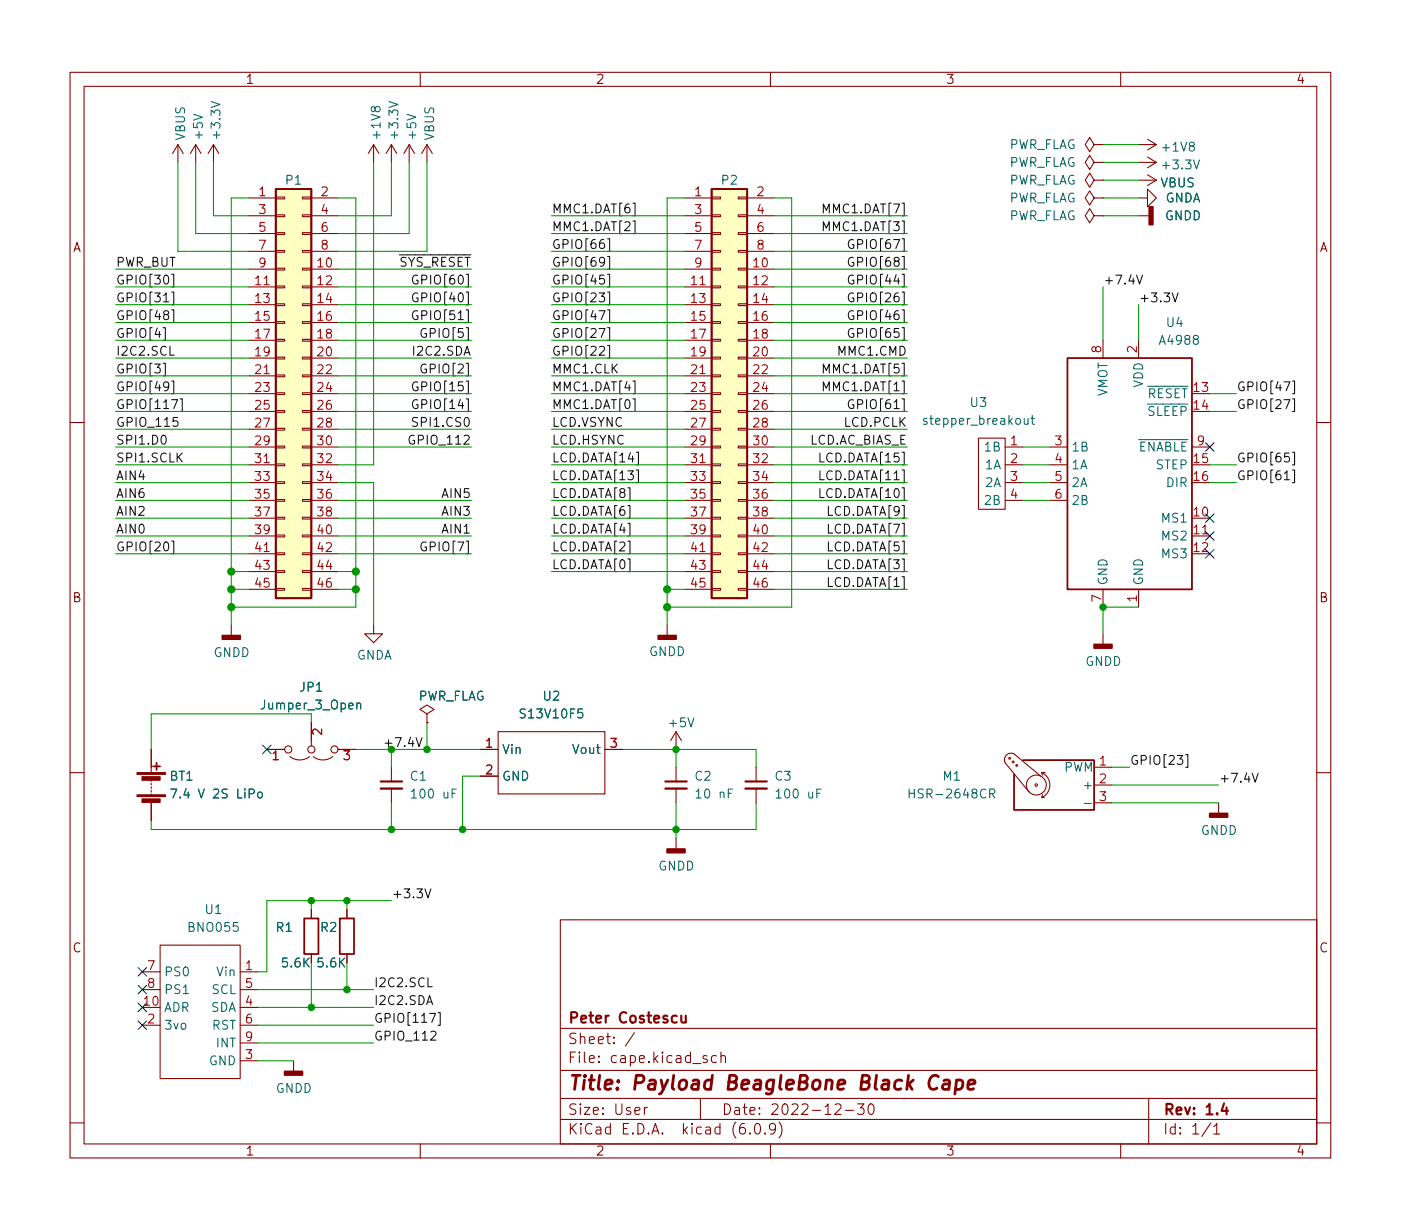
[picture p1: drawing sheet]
<svg xmlns="http://www.w3.org/2000/svg" width="200mm" height="175mm" viewBox="0 0 200 175" stroke-linecap="round" stroke-linejoin="round" font-family="sans-serif">
<g fill="none" stroke="#840000" stroke-width=".15">
<path d="M10 10.3h180v155h-180zM12 12.3h176v151h-176zM60 10.3v2M110 10.3v2M160 10.3v2M163.8 19.9l1.3 .7M25.4 20.6l-.8 1.3M25.4 20.6v2.6M25.4 20.6l.8 1.3M27.9 20.6l-.7 1.3M27.9 20.6v2.6M27.9 20.6l.8 1.3"/>
<path d="M30.5 20.6l-.8 1.3M30.5 20.6v2.6M30.5 20.6l.7 1.3M35.6 28.3h3.8M35.6 38.4h3.8M35.6 30.8h3.8M35.6 33.3h3.8M35.6 35.9h3.8M39.4 38.3h1.2v.3h-1.2zM39.4 35.8h1.2v.2h-1.2zM39.4 33.2h1.2v.3h-1.2zM39.4 30.7h1.2v.2h-1.2z"/>
<path d="M39.4 28.1h1.2v.3h-1.2zM43.2 38.3h1.2v.3h-1.2zM43.2 35.8h1.2v.2h-1.2zM43.2 33.2h1.2v.3h-1.2zM43.2 30.7h1.2v.2h-1.2zM43.2 28.1h1.2v.3h-1.2zM44.4 28.3h3.9M44.4 38.4h3.9M44.4 30.8h3.9M44.4 33.3h3.9M44.4 35.9h3.9M53.3 20.6l-.7 1.3"/>
<path d="M53.3 20.6v2.6M53.3 20.6l.8 1.3M55.9 20.6l-.8 1.3M55.9 20.6v2.6M55.9 20.6l.7 1.3M58.4 20.6l-.7 1.3M58.4 20.6v2.6M58.4 20.6l.8 1.3M61 20.6l-.8 1.3M61 20.6v2.6M61 20.6l.7 1.3M97.8 28.3h3.8"/>
<path d="M97.8 38.4h3.8M97.8 30.8h3.8M97.8 33.3h3.8M97.8 35.9h3.8M101.6 38.3h1.3v.3h-1.3zM101.6 35.8h1.3v.2h-1.3zM101.6 33.2h1.3v.3h-1.3zM101.6 30.7h1.3v.2h-1.3zM101.6 28.1h1.3v.3h-1.3zM105.4 38.3h1.3v.3h-1.3zM105.4 35.8h1.3v.2h-1.3zM105.4 33.2h1.3v.3h-1.3z"/>
<path d="M105.4 30.7h1.3v.2h-1.3zM105.4 28.1h1.3v.3h-1.3zM106.7 28.3h3.8M106.7 38.4h3.8M106.7 30.8h3.8M106.7 33.3h3.8M106.7 35.9h3.8M156.2 28.3l-.6-1.1-.7 1.1 .7 1 .6-1h1.3M156.2 20.6l-.6-1-.7 1 .7 1.1 .6-1.1h1.3M156.2 23.2l-.6-1-.7 1 .7 1 .6-1h1.3M156.2 25.7l-.6-1-.7 1 .7 1 .6-1h1.3M156.2 30.8l-.6-1-.7 1 .7 1 .6-1h1.3"/>
<path d="M157.5 28.3h.1M157.5 20.6h.1M157.5 23.2h.1M157.5 25.7h.1M157.5 30.8h.1M162.6 28.3h1.2v-1.3l1.3 1.3-1.3 1.2v-1.2M162.6 30.8h1.5M162.6 25.7h2.5M162.6 23.2h2.5M162.6 20.6h2.5M163.8 25l1.3 .7M163.8 22.4l1.3 .8"/>
<path d="M165.1 25.7l-1.3 .8M165.1 23.2l-1.3 .7M165.1 20.6l-1.3 .8M35.6 41h3.8M35.6 43.5h3.8M35.6 46h3.8M35.6 48.6h3.8M35.6 51.1h3.8M35.6 53.7h3.8M35.6 56.2h3.8M35.6 58.7h3.8M39.4 58.6h1.2v.3h-1.2z"/>
<path d="M39.4 56.1h1.2v.2h-1.2zM39.4 53.5h1.2v.3h-1.2zM39.4 51h1.2v.3h-1.2zM39.4 48.5h1.2v.2h-1.2zM39.4 45.9h1.2v.3h-1.2zM39.4 43.4h1.2v.2h-1.2zM39.4 40.8h1.2v.3h-1.2zM43.2 58.6h1.2v.3h-1.2zM43.2 56.1h1.2v.2h-1.2zM43.2 53.5h1.2v.3h-1.2zM43.2 51h1.2v.3h-1.2zM43.2 48.5h1.2v.2h-1.2z"/>
<path d="M43.2 45.9h1.2v.3h-1.2zM43.2 43.4h1.2v.2h-1.2zM43.2 40.8h1.2v.3h-1.2zM44.4 41h3.9M44.4 43.5h3.9M44.4 46h3.9M44.4 48.6h3.9M44.4 51.1h3.9M44.4 53.7h3.9M44.4 56.2h3.9M44.4 58.7h3.9M97.8 41h3.8"/>
<path d="M97.8 43.5h3.8M97.8 46h3.8M97.8 48.6h3.8M97.8 51.1h3.8M97.8 53.7h3.8M97.8 56.2h3.8M97.8 58.7h3.8M101.6 58.6h1.3v.3h-1.3zM101.6 56.1h1.3v.2h-1.3zM101.6 53.5h1.3v.3h-1.3zM101.6 51h1.3v.3h-1.3zM101.6 48.5h1.3v.2h-1.3z"/>
<path d="M101.6 45.9h1.3v.3h-1.3zM101.6 43.4h1.3v.2h-1.3zM101.6 40.8h1.3v.3h-1.3zM105.4 58.6h1.3v.3h-1.3zM105.4 56.1h1.3v.2h-1.3zM105.4 53.5h1.3v.3h-1.3zM105.4 51h1.3v.3h-1.3zM105.4 48.5h1.3v.2h-1.3zM105.4 45.9h1.3v.3h-1.3zM105.4 43.4h1.3v.2h-1.3zM105.4 40.8h1.3v.3h-1.3zM106.7 41h3.8"/>
<path d="M106.7 43.5h3.8M106.7 46h3.8M106.7 48.6h3.8M106.7 51.1h3.8M106.7 53.7h3.8M106.7 56.2h3.8M106.7 58.7h3.8M157.5 48.6v2.5M162.6 48.6v2.5M10 60.3h2M35.6 61.3h3.8M35.6 63.8h3.8"/>
<path d="M35.6 66.4h3.8M35.6 68.9h3.8M35.6 71.4h3.8M35.6 74h3.8M35.6 76.5h3.8M35.6 79.1h3.8M39.4 78.9h1.2v.3h-1.2zM39.4 76.4h1.2v.3h-1.2zM39.4 73.9h1.2v.2h-1.2zM39.4 71.3h1.2v.3h-1.2zM39.4 68.8h1.2v.2h-1.2zM39.4 66.2h1.2v.3h-1.2z"/>
<path d="M39.4 63.7h1.2v.3h-1.2zM39.4 61.2h1.2v.2h-1.2zM43.2 78.9h1.2v.3h-1.2zM43.2 76.4h1.2v.3h-1.2zM43.2 73.9h1.2v.2h-1.2zM43.2 71.3h1.2v.3h-1.2zM43.2 68.8h1.2v.2h-1.2zM43.2 66.2h1.2v.3h-1.2zM43.2 63.7h1.2v.3h-1.2zM43.2 61.2h1.2v.2h-1.2zM44.4 61.3h3.9M44.4 63.8h3.9"/>
<path d="M44.4 66.4h3.9M44.4 68.9h3.9M44.4 71.4h3.9M44.4 74h3.9M44.4 76.5h3.9M44.4 79.1h3.9M97.8 61.3h3.8M97.8 63.8h3.8M97.8 66.4h3.8M97.8 68.9h3.8M97.8 71.4h3.8M97.8 74h3.8"/>
<path d="M97.8 76.5h3.8M97.8 79.1h3.8M101.6 78.9h1.3v.3h-1.3zM101.6 76.4h1.3v.3h-1.3zM101.6 73.9h1.3v.2h-1.3zM101.6 71.3h1.3v.3h-1.3zM101.6 68.8h1.3v.2h-1.3zM101.6 66.2h1.3v.3h-1.3zM101.6 63.7h1.3v.3h-1.3zM101.6 61.2h1.3v.2h-1.3zM105.4 78.9h1.3v.3h-1.3zM105.4 76.4h1.3v.3h-1.3z"/>
<path d="M105.4 73.9h1.3v.2h-1.3zM105.4 71.3h1.3v.3h-1.3zM105.4 68.8h1.3v.2h-1.3zM105.4 66.2h1.3v.3h-1.3zM105.4 63.7h1.3v.3h-1.3zM105.4 61.2h1.3v.2h-1.3zM106.7 61.3h3.8M106.7 63.8h3.8M106.7 66.4h3.8M106.7 68.9h3.8M106.7 71.4h3.8M106.7 74h3.8"/>
<path d="M106.7 76.5h3.8M106.7 79.1h3.8M139.7 62.6h3.8v10.1h-3.8zM143.5 63.8h2.5M143.5 66.4h2.5M143.5 68.9h2.5M143.5 71.4h2.5M149.9 63.8h2.5M149.9 66.4h2.5M149.9 68.9h2.5M149.9 71.4h2.5M170.2 63.8h2.5"/>
<path d="M170.2 76.5h2.5M188 60.3h2M33 89.2v1.5M35.6 81.6h3.8M35.6 84.1h3.8M39.4 84h1.2v.3h-1.2zM39.4 81.5h1.2v.2h-1.2zM43.2 84h1.2v.3h-1.2zM43.2 81.5h1.2v.2h-1.2zM44.4 81.6h3.9M44.4 84.1h3.9M53.3 89.2v1.3h1.3l-1.3 1.3-1.2-1.3h1.2"/>
<path d="M95.2 89.2v1.5M97.8 81.6h3.8M97.8 84.1h3.8M101.6 84h1.3v.3h-1.3zM101.6 81.5h1.3v.2h-1.3zM105.4 84h1.3v.3h-1.3zM105.4 81.5h1.3v.2h-1.3zM106.7 81.6h3.8M106.7 84.1h3.8M157.5 84.1v2.6M157.5 90.5v1.5M162.6 84.1v2.6"/>
<path d="M10 110.3h2M21.6 107v3.3M21.6 111.3v.3M21.6 111.8v.3M21.6 112.3v.3M21.6 112.8v.3M21.6 113.4v.2M21.6 114.6v2.6M38.1 107h2.5M41.4 108a2.26 2.26 0 0 0 2.8 0M44.4 103.2v3.3M44.7 108a2.26 2.26 0 0 0 2.8 0"/>
<path d="M48.3 107h2.5M55.9 109.5v2.1M55.9 112.6v2M61 101.9l1-.6-1-.6-1.1 .6 1.1 .6v1.3M61 103.2h.1M68.6 107h2.5M68.6 110.8h2.5M71.1 104.5h15.3v8.9h-15.3zM86.4 107h2.5M96.5 104.5v2.5M96.5 109.5v2.1M96.5 112.6v2"/>
<path d="M96.5 119.7v1.5M96.5 104.5l-.7 1.2M96.5 104.5l.8 1.2M107.9 109.5v2.1M107.9 112.6v2M148.6 110.8l-3.8-3.2a.94 .94 0 0 0-1.1 .2 .94 .94 0 0 0-.2 1.1l3.4 4.2M148.7 110.3a1.93 1.93 0 0 1 1.2 1.8 1.93 1.93 0 0 1-1.2 1.8M148.7 113.9h.4M148.7 110.3h.5M148.7 110.3l.1 .4M148.8 113.5l-.1 .4M156.2 109.5h2.5"/>
<path d="M156.2 112.1h2.5M156.2 114.6h2.5M174 114.6v1.5M188 110.3h2M20.3 138.8h2.6M22.9 134.9h11.4v19.1h-11.4zM34.3 138.8h2.5M44.4 129.9v1.2M44.4 136.2v1.3M49.5 129.9v1.2M49.5 136.2v1.3M80 131.3h108v32h-108z"/>
<path d="M20.3 146.4h2.6M20.3 141.3h2.6M34.3 146.4h2.5M34.3 151.5h2.5M34.3 143.8h2.5M34.3 141.3h2.5M34.3 148.9h2.5M41.9 151.5v1.5M80 159.8h108M80 156.8h108M80 152.8h108M80 146.8h108"/>
<path d="M90.6 147.4l-1.3 2M92 158.1v1M92.4 158.1l-.3 .1-.1 .2M100 156.8v3M100.9 150.8l-.3-.1-.2 .2v.2l.5 .2v.3l-.1 .1-.4-.1M102.3 150.8l-.4-.1-.3 .3v.4l.1 .2 .2 .1 .4-.1M102.9 150.9a.37 .37 0 0 1 .7 0v.8M102.9 150.2v1.5M119.2 157.8l.2-.2 .5 .1a.41 .41 0 0 1 .1 .6l-.9 .8h1M120.7 158.5h1.2M122.4 157.6h1l-.5 .6a.41 .41 0 0 1 .5 .3v.3l-.2 .2-.6 .1-.2-.1M124.1 157.8a.36 .36 0 0 1 .3-.2 .36 .36 0 0 1 .3 .3 .77 .77 0 0 1-.4 1.2 .91 .91 0 0 1-.2-1.3z"/>
<path d="M164 156.8v6.5M10 160.3h2M60 163.3v2M107.1 161.8v.1M107.9 160.5a.36 .36 0 0 1 .6 .2 .77 .77 0 0 1-.4 1.2 1 1 0 0 1-.2-1.4zM109.2 161.8h.1l-.1 .1v-.1v.1M110 163.3v2M110.7 161.1l-.3 .2h-.3l-.2-.2v-.4l.1-.2 .4-.1 .2 .2a.99 .99 0 0 1-.3 1.3h-.3M111.2 160.2a1.72 1.72 0 0 1 0 2.3M160 163.3v2M172.9 160.3l-1.3 2M173.3 160.8l.4-.4v1.5"/>
<path d="M173.3 161.9h.8M188 160.3h2"/>
<circle cx="41.1" cy="107" r=".51"/>
<circle cx="44.5" cy="107" r=".51"/>
<circle cx="47.8" cy="107" r=".51"/>
<circle cx="144.1" cy="108.3" r=".13"/>
<circle cx="144.7" cy="108.8" r=".13"/>
<circle cx="145.2" cy="109.3" r=".13"/>
<circle cx="148" cy="112.1" r=".18"/>
<circle cx="148" cy="112.1" r="1.42"/>
</g>
<path d="M54.4 111.6h3M95 111.6h3M106.4 111.6h3.1M97.3 145v.9a.41 .41 0 0 0 .6 0M97.9 145v1M174.8 157.5l-.4 1.1h.9M175.1 158.1v1" fill="none" stroke="#840000" stroke-width=".3"/>
<path d="M134 153.7a.8 .8 0 0 0-.9-.1 .8 .8 0 0 0-.4 .8 .76 .76 0 0 0 .1 .9 .76 .76 0 0 0 .9 .1l.1-.1M134.8 154.3l.2-.1 .5 .1 .1 .2-.1 1M135.6 154.7l-.7 .1a.4 .4 0 0 0-.3 .3 .4 .4 0 0 0 .2 .4l.7-.1M136.6 154.3l.2-.1 .5 .1 .2 .3-.1 .6a.66 .66 0 0 1-1 .2M136.6 154.2l-.3 2M138.2 154.9l1-.2-.1-.4-.1-.1-.6 .1-.1 .2-.1 .7v.2l.2 .1 .6-.1" fill="none" stroke="#840000" stroke-width=".4"/>
<path d="M146.2 59.7l.1 .8 .3 .1 .2-.1M146.8 59.7v.9M147.2 59.7h.5M147.4 59.3v1.1v.1l.3 .1M24.4 112.7h.8l-.5 1.2M36.8 113.2l.2-.1 .4 .1 .1 .5-.2 .2h-.3l-.2-.1zM51 100.5l.1-.1h.3l.1 .8M129.8 112.7v1.2M129.8 113.3h.7M141.3 113.3h.6l.1-.2v-.3l-.2-.1h-.5v1.2M141.6 113.3l.4 .6M154.8 114.7h1" fill="none" stroke="#006464" stroke-width=".15"/>
<path d="M54.4 112.6h3M95 112.6h3M106.4 112.6h3.1" fill="none" stroke="#840000" stroke-width=".33"/>
<g fill="#ffffc2" stroke="#ffffc2" stroke-width=".14">
<path d="M39.4 27h5v58.4h-5z"/>
<path d="M101.6 27h5.1v58.4h-5.1z"/>
</g>
<path d="M39.4 27h5v58.4h-5zM101.6 27h5.1v58.4h-5.1zM152.4 51.1h17.8v33h-17.8zM21.8 109.4h1.1M22.4 108.9v1M146 108.5h10.2v7.1h-11.4v-5M43.4 131.1h2.1v5.1h-2.1zM48.5 131.1h2v5.1h-2z" fill="none" stroke="#840000" stroke-width=".25"/>
<g fill="#840000" stroke="#840000" stroke-width=".15">
<path d="M19.6 113.5h4v.2h-4z"/>
<path d="M19.6 110.3h4v.3h-4z"/>
<path d="M20.3 114.1h2.6v.5h-2.6z"/>
<path d="M20.3 110.9h2.6v.5h-2.6z"/>
</g>
<g fill="#840000" stroke="#840000" stroke-width=".25">
<path d="M94 90.7h2.5v.6h-2.5z"/>
<path d="M40.6 153h2.6v.5h-2.6z"/>
<path d="M31.7 90.7h2.6v.6h-2.6z"/>
<path d="M95.2 121.2h2.6v.5h-2.6z"/>
<path d="M172.7 116.1h2.6v.6h-2.6z"/>
<path d="M156.2 92h2.5v.5h-2.5z"/>
<path d="M164.1 29.5h.5v2.6h-.5z"/>
</g>
<g fill="none" stroke="#0f0f0f" stroke-width=".15">
<path d="M24.5 39.2h.3v1.8h-.3M59.6 39.3a.62 .62 0 0 0-.7 .5 .62 .62 0 0 0 .4 .8l.4-.2v-.4h-.3M86.7 39.2h.3v1.8h-.3M86.7 34.1h.3v1.8h-.3M86.7 36.6h.3v1.8h-.3M90.4 31.5h.3v1.9h-.3M90.4 29h.3v1.8h-.3M117.5 32.9v-1.2l.5 .9 .4-.9v1.2M117.5 30.4v-1.3l.5 .9 .4-.9v1.3M121.8 34.3a.62 .62 0 0 0-.7 .4 .62 .62 0 0 0 .4 .8l.4-.1v-.5h-.2M121.8 39.3a.62 .62 0 0 0-.7 .5 .62 .62 0 0 0 .4 .8l.4-.2v-.4h-.2M121.8 36.8a.62 .62 0 0 0-.7 .5 .62 .62 0 0 0 .4 .7l.4-.1v-.4h-.2"/>
<path d="M162.3 39.3l.4 1.3 .4-1.3M23.3 46.8h.3v1.8h-.3M23.3 51.9h.3v1.8h-.3M24.3 49.4v1.3h.6M24.5 41.7h.3v1.8h-.3M24.5 44.2h.3v1.9h-.3M24.5 54.4h.3v1.8h-.3M25.4 59.6h-.6l-.1 .6 .2-.1h.4l.1 .2v.5l-.2 .1h-.3l-.2-.1M25.7 56.9h.3v1.9h-.3M59.6 44.4a.62 .62 0 0 0-.7 .5 .62 .62 0 0 0 .4 .7l.4-.1v-.4h-.3M59.6 41.9a.62 .62 0 0 0-.7 .4 .62 .62 0 0 0 .4 .8l.4-.1v-.4h-.3M59.6 59.7l-.5-.1-.2 .1v.4l.6 .2 .1 .3-.2 .3-.5-.1"/>
<path d="M59.6 54.6a.62 .62 0 0 0-.7 .4 .62 .62 0 0 0 .4 .8l.4-.1v-.4h-.3M59.6 57.1a.62 .62 0 0 0-.7 .5 .62 .62 0 0 0 .4 .7l.4-.1v-.4h-.3M60.8 47a.62 .62 0 0 0-.7 .4 .62 .62 0 0 0 .4 .8l.4-.1v-.5h-.3M60.8 52a.62 .62 0 0 0-.7 .5 .62 .62 0 0 0 .4 .8l.4-.2v-.4h-.3M86.7 41.7h.3v1.8h-.3M86.7 44.2h.3v1.9h-.3M86.7 46.8h.3v1.8h-.3M86.7 49.3h.3v1.8h-.3M90.4 56.9h.3v1.9h-.3M90.4 54.4h.3v1.8h-.3M117.5 53.3v-1.3l.5 .9 .4-.9v1.3M117.5 55.8v-1.3l.5 .9 .4-.9v1.3"/>
<path d="M121.8 44.4a.62 .62 0 0 0-.7 .5 .62 .62 0 0 0 .4 .7l.4-.1v-.4h-.2M121.8 47a.62 .62 0 0 0-.7 .4 .62 .62 0 0 0 .4 .8l.4-.1v-.5h-.2M121.8 41.9a.62 .62 0 0 0-.7 .4 .62 .62 0 0 0 .4 .8l.4-.1v-.4h-.2M121.8 57.1a.62 .62 0 0 0-.7 .5 .62 .62 0 0 0 .4 .7l.4-.1v-.4h-.2M167.4 41.8l.4 1.3 .4-1.3M184.5 54.4h.3v1.8h-.3M184.5 56.9h.3v1.9h-.3M23.1 62.3l.2-.2a.68 .68 0 0 1 .3 1.2l-.2 .1a.69 .69 0 0 1-.3-1.1zM24.5 77.3h.3v1.8h-.3M59.1 62.2a.62 .62 0 0 0-.7 .5 .62 .62 0 0 0 .4 .7l.4-.1v-.4h-.3M60.8 77.4a.62 .62 0 0 0-.7 .5 .62 .62 0 0 0 .4 .8l.4-.2v-.4h-.3M90.9 64.6h.3v1.8h-.3"/>
<path d="M90.9 67.1h.3v1.8h-.3M184.5 64.6h.3v1.8h-.3M184.5 67.1h.3v1.8h-.3M59.4 105.3l.4 1.3 .5-1.3M169.3 107.7h.3v1.9h-.3M178.8 110.4l.4 1.3 .4-1.3M60.7 126.9l.4 1.3 .4-1.3M61.1 139.6v1.3h.6M61.5 147.4l.2-.2h.3l.2 .2v.2v.2l-.7 .7h.7M62.5 144.6h.4v1.8h-.4"/>
</g>
<g fill="none" stroke="#009600" stroke-width=".15">
<path d="M16.5 38.4h19.1M25.4 23.2v12.7h10.2M27.9 23.2v10.1h7.7M30.5 23.2v7.6h5.1M35.6 28.3h-2.6v60.9M48.3 28.3h2.5v58.4h-17.8M48.3 38.4h19M53.3 23.2v43.2h-5M55.9 23.2v7.6h-7.6M58.4 23.2v10.1h-10.1M61 23.2v12.7h-12.7M78.7 35.9h19.1"/>
<path d="M78.7 38.4h19.1M78.7 30.8h19.1M78.7 33.3h19.1M97.8 28.3h-2.6v60.9M110.5 28.3h2.5v58.4h-17.8M110.5 35.9h19M110.5 38.4h19M110.5 30.8h19M110.5 33.3h19M157.5 30.8h5.1M157.5 28.3h5.1M157.5 20.6h5.1"/>
<path d="M157.5 23.2h5.1M157.5 25.7h5.1M16.5 53.7h19.1M16.5 48.6h19.1M16.5 58.7h19.1M16.5 51.1h19.1M16.5 56.2h19.1M16.5 41h19.1M16.5 46h19.1M16.5 43.5h19.1M48.3 53.7h19M48.3 48.6h19"/>
<path d="M48.3 58.7h19M48.3 51.1h19M48.3 56.2h19M48.3 41h19M48.3 46h19M48.3 43.5h19M78.7 53.7h19.1M78.7 48.6h19.1M78.7 58.7h19.1M78.7 51.1h19.1M78.7 56.2h19.1M78.7 41h19.1"/>
<path d="M78.7 46h19.1M78.7 43.5h19.1M110.5 53.7h19M110.5 48.6h19M110.5 58.7h19M110.5 51.1h19M110.5 56.2h19M110.5 41h19M110.5 46h19M110.5 43.5h19M157.5 41v7.6M162.6 43.5v5.1"/>
<path d="M172.7 58.7h3.8M172.7 56.2h3.8M16.5 76.5h19.1M16.5 71.4h19.1M16.5 79.1h19.1M16.5 68.9h19.1M16.5 63.8h19.1M16.5 66.4h19.1M16.5 61.3h19.1M16.5 74h19.1M48.3 76.5h19M48.3 71.4h19"/>
<path d="M48.3 79.1h19M48.3 68.9h5v20.3M48.3 63.8h19M48.3 61.3h19M48.3 74h19M78.7 76.5h19.1M78.7 71.4h19.1M78.7 79.1h19.1M78.7 68.9h19.1M78.7 63.8h19.1M78.7 66.4h19.1M78.7 61.3h19.1"/>
<path d="M78.7 74h19.1M110.5 76.5h19M110.5 71.4h19M110.5 79.1h19M110.5 68.9h19M110.5 63.8h19M110.5 66.4h19M110.5 61.3h19M110.5 74h19M146 71.4h3.9M146 68.9h3.9M146 63.8h3.9"/>
<path d="M146 66.4h3.9M172.7 68.9h3.8M172.7 66.4h3.8M33 81.6h2.6M33 84.1h2.6M48.3 81.6h2.5M48.3 84.1h2.5M78.7 81.6h19.1M95.2 84.1h2.6M110.5 81.6h19M110.5 84.1h19M162.6 86.7h-5.1v3.8"/>
<path d="M44.4 103.2v-1.3h-22.8v5.1M50.8 107h17.8M55.9 107v2.5M55.9 114.6v3.8M61 103.2v3.8M68.6 110.8h-2.6v7.6M88.9 107h19v2.5M96.5 107v2.5M96.5 114.6v5.1M107.9 114.6v3.8h-86.3v-1.2M158.7 109.5h2.6M158.7 112.1h15.3"/>
<path d="M158.7 114.6h15.3M44.4 128.6v1.3M44.4 137.5v6.3M49.5 128.6v1.3M49.5 137.5v3.8M55.9 128.6h-17.8v10.2h-1.3M36.8 148.9h16.5M36.8 151.5h5.1M36.8 141.3h16.5M36.8 146.4h16.5M36.8 143.8h16.5"/>
</g>
<g fill="none" stroke="#000084" stroke-width=".15">
<path d="M172.1 63.2l1.2 1.2M172.1 73.4l1.2 1.2M172.1 75.9l1.2 1.2M172.1 78.5l1.2 1.2M173.3 63.2l-1.2 1.2M173.3 73.4l-1.2 1.2M173.3 75.9l-1.2 1.2M173.3 78.5l-1.2 1.2M37.5 106.4l1.2 1.2M38.7 106.4l-1.2 1.2M19.7 138.1l1.2 1.3M20.9 138.1l-1.2 1.3"/>
<path d="M19.7 145.8l1.2 1.2M19.7 143.2l1.2 1.2M19.7 140.7l1.2 1.2M20.9 145.8l-1.2 1.2M20.9 143.2l-1.2 1.2M20.9 140.7l-1.2 1.2"/>
</g>
<g fill="#009600" stroke="#009600" stroke-width=".15">
<circle cx="55.9" cy="107" r=".46"/>
<circle cx="50.8" cy="84.1" r=".51"/>
<circle cx="61" cy="107" r=".46"/>
<circle cx="44.4" cy="128.6" r=".46"/>
<circle cx="55.9" cy="118.4" r=".46"/>
<circle cx="49.5" cy="128.6" r=".46"/>
<circle cx="44.4" cy="143.8" r=".46"/>
<circle cx="49.5" cy="141.3" r=".46"/>
<circle cx="50.8" cy="81.6" r=".51"/>
<circle cx="33" cy="84.1" r=".51"/>
<circle cx="33" cy="86.7" r=".51"/>
<circle cx="33" cy="81.6" r=".51"/>
<circle cx="96.5" cy="107" r=".46"/>
<circle cx="96.5" cy="118.4" r=".46"/>
<circle cx="95.3" cy="86.7" r=".51"/>
<circle cx="95.3" cy="84.1" r=".51"/>
<circle cx="66" cy="118.4" r=".46"/>
<circle cx="157.5" cy="86.7" r=".46"/>
</g>
<text font-size="2.8" fill="#840000" x="81" y="155.6">Title: Payload BeagleBone Black Cape</text>
<g font-size="2.1" fill="#840000">
<text x="81" y="149.1">Sheet: /</text>
<text x="81" y="146.1">Peter Costescu</text>
<text x="81" y="151.8">File: cape.kicad_sch</text>
<text x="81" y="162">KiCad E.D.A. kicad (6.0.9)</text>
<text x="81" y="159.2">Size: User</text>
<text x="103" y="159.2">Date: 2022-12-30</text>
<text x="166" y="159.2">Rev: 1.4</text>
<text x="166" y="162">Id: 1/1</text>
</g>
<g font-size="1.8" fill="#840000">
<text x="35" y="12">1</text>
<text x="85" y="12">2</text>
<text x="135" y="12">3</text>
<text x="185" y="12">4</text>
<text x="10.3" y="36">A</text>
<text x="188.3" y="36">A</text>
<text x="10.3" y="86">B</text>
<text x="188.3" y="86">B</text>
<text x="10.3" y="136">C</text>
<text x="188.3" y="136">C</text>
<text x="35" y="165">1</text>
<text x="85" y="165">2</text>
<text x="135" y="165">3</text>
<text x="185" y="165">4</text>
</g>
<g font-size="1.8" fill="#006464">
<text x="26.4" y="20.1" transform="rotate(-90 26.4 20.1)">VBUS</text>
<text x="29" y="19.7" transform="rotate(-90 29 19.7)">+5V</text>
<text x="31.5" y="19.6" transform="rotate(-90 31.5 19.6)">+3.3V</text>
<text x="54.3" y="19.6" transform="rotate(-90 54.3 19.6)">+1V8</text>
<text x="56.9" y="19.6" transform="rotate(-90 56.9 19.6)">+3.3V</text>
<text x="59.4" y="19.7" transform="rotate(-90 59.4 19.7)">+5V</text>
<text x="62" y="20.1" transform="rotate(-90 62 20.1)">VBUS</text>
<text x="143.9" y="21.3">PWR_FLAG</text>
<text x="143.9" y="23.8">PWR_FLAG</text>
<text x="166.1" y="21.6">+1V8</text>
<text x="40.8" y="26.4">P1</text>
<text x="103.1" y="26.4">P2</text>
<text x="143.9" y="28.9">PWR_FLAG</text>
<text x="143.9" y="26.4">PWR_FLAG</text>
<text x="165.7" y="26.7">VBUS</text>
<text x="166.2" y="24.2">+3.3V</text>
<text x="166.3" y="28.9">GNDA</text>
<text x="143.9" y="31.4">PWR_FLAG</text>
<text x="166.3" y="31.4">GNDD</text>
<text x="166.6" y="46.7">U4</text>
<text x="165.8" y="49.2">A4988</text>
<text x="138.6" y="58.1">U3</text>
<text x="158.1" y="56.7" transform="rotate(-90 158.1 56.7)">VMOT</text>
<text x="162.4" y="56.8">~{RESET}</text>
<text x="162.5" y="59.4">~{SLEEP}</text>
<text x="163.2" y="55.4" transform="rotate(-90 163.2 55.4)">VDD</text>
<text x="132.3" y="60.6">stepper_breakout</text>
<text x="140.7" y="64.5">1B</text>
<text x="152.9" y="64.5">1B</text>
<text x="161" y="64.5">~{ENABLE}</text>
<text x="140.7" y="67">1A</text>
<text x="140.7" y="69.5">2A</text>
<text x="152.9" y="67">1A</text>
<text x="152.9" y="69.5">2A</text>
<text x="165.1" y="67">STEP</text>
<text x="166.6" y="69.5">DIR</text>
<text x="140.7" y="72.1">2B</text>
<text x="152.9" y="72.1">2B</text>
<text x="166" y="74.6">MS1</text>
<text x="166" y="77.2">MS2</text>
<text x="158.1" y="83.6" transform="rotate(-90 158.1 83.6)">GND</text>
<text x="163.2" y="83.6" transform="rotate(-90 163.2 83.6)">GND</text>
<text x="166" y="79.7">MS3</text>
<text x="30.5" y="93.8">GNDD</text>
<text x="50.9" y="94.2">GNDA</text>
<text x="92.6" y="93.7">GNDD</text>
<text x="154.9" y="95.1">GNDD</text>
<text x="37.5" y="101.3">Jumper_3_Open</text>
<text x="42.9" y="98.7">JP1</text>
<text x="59.5" y="100">PWR_FLAG</text>
<text x="77.6" y="100">U2</text>
<text x="71.6" y="107.6">Vin</text>
<text x="74.6" y="102.6">S13V10F5</text>
<text x="81.9" y="107.6">Vout</text>
<text x="95.7" y="103.8">+5V</text>
<text x="24.3" y="111.4">BT1</text>
<text x="25.4" y="114">7.4 V 2S LiPo</text>
<text x="58.6" y="111.5">C1</text>
<text x="59.1" y="114">100 uF</text>
<text x="71.6" y="111.4">GND</text>
<text x="99.2" y="111.5">C2</text>
<text x="99.6" y="114">10 nF</text>
<text x="110.7" y="111.5">C3</text>
<text x="111.2" y="114">100 uF</text>
<text x="130.5" y="114">HSR-2648CR</text>
<text x="134.7" y="111.4">M1</text>
<text x="151.9" y="110.2">PWM</text>
<text x="155.2" y="112.7">+</text>
<text x="171.4" y="119.2">GNDD</text>
<text x="94" y="124.3">GNDD</text>
<text x="29.3" y="130.5">U1</text>
<text x="27" y="133">BNO055</text>
<text x="39.5" y="133">R1</text>
<text x="45.8" y="133">R2</text>
<text x="23.4" y="139.4">PS0</text>
<text x="23.4" y="141.9">PS1</text>
<text x="30.2" y="141.9">SCL</text>
<text x="31" y="139.4">Vin</text>
<text x="40.4" y="138.1">5.6K</text>
<text x="45.4" y="138.1">5.6K</text>
<text x="23.4" y="144.5">ADR</text>
<text x="23.4" y="147">3vo</text>
<text x="30" y="144.5">SDA</text>
<text x="30.2" y="147">RST</text>
<text x="30.9" y="149.5">INT</text>
<text x="29.9" y="152.1">GND</text>
<text x="39.4" y="156">GNDD</text>
</g>
<g font-size="1.8" fill="#a90000">
<text x="37" y="28">1</text>
<text x="45.9" y="28">2</text>
<text x="99.2" y="28">1</text>
<text x="108.1" y="28">2</text>
<text x="37" y="30.6">3</text>
<text x="37" y="33.1">5</text>
<text x="37" y="35.6">7</text>
<text x="45.9" y="30.6">4</text>
<text x="45.9" y="33.1">6</text>
<text x="45.9" y="35.6">8</text>
<text x="99.2" y="30.6">3</text>
<text x="99.2" y="33.1">5</text>
<text x="99.2" y="35.6">7</text>
<text x="108.1" y="30.6">4</text>
<text x="108.1" y="33.1">6</text>
<text x="108.1" y="35.6">8</text>
<text x="36.5" y="40.7">11</text>
<text x="37" y="38.2">9</text>
<text x="45.4" y="38.2">10</text>
<text x="45.4" y="40.7">12</text>
<text x="98.7" y="40.7">11</text>
<text x="99.2" y="38.2">9</text>
<text x="107.6" y="38.2">10</text>
<text x="107.6" y="40.7">12</text>
<text x="36.5" y="43.3">13</text>
<text x="36.5" y="45.8">15</text>
<text x="45.4" y="43.3">14</text>
<text x="45.4" y="45.8">16</text>
<text x="98.7" y="43.3">13</text>
<text x="98.7" y="45.8">15</text>
<text x="107.6" y="43.3">14</text>
<text x="107.6" y="45.8">16</text>
<text x="36.5" y="48.3">17</text>
<text x="36.5" y="50.9">19</text>
<text x="36.5" y="53.4">21</text>
<text x="45.4" y="48.3">18</text>
<text x="45.4" y="50.9">20</text>
<text x="45.4" y="53.4">22</text>
<text x="98.7" y="48.3">17</text>
<text x="98.7" y="50.9">19</text>
<text x="98.7" y="53.4">21</text>
<text x="107.6" y="48.3">18</text>
<text x="107.6" y="50.9">20</text>
<text x="107.6" y="53.4">22</text>
<text x="157.2" y="50.3" transform="rotate(-90 157.2 50.3)">8</text>
<text x="162.3" y="50.3" transform="rotate(-90 162.3 50.3)">2</text>
<text x="36.5" y="56">23</text>
<text x="36.5" y="58.5">25</text>
<text x="45.4" y="56">24</text>
<text x="45.4" y="58.5">26</text>
<text x="98.7" y="56">23</text>
<text x="98.7" y="58.5">25</text>
<text x="107.6" y="56">24</text>
<text x="107.6" y="58.5">26</text>
<text x="170.5" y="56">13</text>
<text x="170.5" y="58.5">14</text>
<text x="36.5" y="61">27</text>
<text x="36.5" y="63.6">29</text>
<text x="45.4" y="61">28</text>
<text x="45.4" y="63.6">30</text>
<text x="98.7" y="61">27</text>
<text x="98.7" y="63.6">29</text>
<text x="107.6" y="61">28</text>
<text x="107.6" y="63.6">30</text>
<text x="144.3" y="63.6">1</text>
<text x="150.6" y="63.6">3</text>
<text x="171" y="63.6">9</text>
<text x="36.5" y="66.1">31</text>
<text x="36.5" y="68.7">33</text>
<text x="36.5" y="71.2">35</text>
<text x="45.4" y="66.1">32</text>
<text x="45.4" y="68.7">34</text>
<text x="45.4" y="71.2">36</text>
<text x="98.7" y="66.1">31</text>
<text x="98.7" y="68.7">33</text>
<text x="98.7" y="71.2">35</text>
<text x="107.6" y="66.1">32</text>
<text x="107.6" y="68.7">34</text>
<text x="107.6" y="71.2">36</text>
<text x="144.3" y="66.1">2</text>
<text x="144.3" y="68.7">3</text>
<text x="144.3" y="71.2">4</text>
<text x="150.6" y="66.1">4</text>
<text x="150.6" y="68.7">5</text>
<text x="150.6" y="71.2">6</text>
<text x="170.5" y="66.1">15</text>
<text x="170.5" y="68.7">16</text>
<text x="36.5" y="73.7">37</text>
<text x="36.5" y="76.3">39</text>
<text x="45.4" y="73.7">38</text>
<text x="45.4" y="76.3">40</text>
<text x="98.7" y="73.7">37</text>
<text x="98.7" y="76.3">39</text>
<text x="107.6" y="73.7">38</text>
<text x="107.6" y="76.3">40</text>
<text x="170.5" y="73.7">10</text>
<text x="170.5" y="76.3">11</text>
<text x="36.5" y="78.8">41</text>
<text x="36.5" y="81.4">43</text>
<text x="36.5" y="83.9">45</text>
<text x="45.4" y="78.8">42</text>
<text x="45.4" y="81.4">44</text>
<text x="45.4" y="83.9">46</text>
<text x="98.7" y="78.8">41</text>
<text x="98.7" y="81.4">43</text>
<text x="98.7" y="83.9">45</text>
<text x="107.6" y="78.8">42</text>
<text x="107.6" y="81.4">44</text>
<text x="107.6" y="83.9">46</text>
<text x="170.5" y="78.8">12</text>
<text x="157.2" y="85.9" transform="rotate(-90 157.2 85.9)">7</text>
<text x="162.3" y="85.9" transform="rotate(-90 162.3 85.9)">1</text>
<text x="46" y="105" transform="rotate(-90 46 105)">2</text>
<text x="69.4" y="106.8">1</text>
<text x="87.1" y="106.8">3</text>
<text x="38.9" y="108.5">1</text>
<text x="49" y="108.5">3</text>
<text x="69.4" y="110.6">2</text>
<text x="157" y="109.3">1</text>
<text x="157" y="111.8">2</text>
<text x="157" y="114.4">3</text>
<text x="20.6" y="143.6">10</text>
<text x="21.1" y="138.5">7</text>
<text x="21.1" y="141">8</text>
<text x="35.1" y="138.5">1</text>
<text x="35.1" y="143.6">4</text>
<text x="35.1" y="141">5</text>
<text x="21.1" y="146.1">2</text>
<text x="35.1" y="146.1">6</text>
<text x="35.1" y="148.7">9</text>
<text x="35.1" y="151.2">3</text>
</g>
<g font-size="1.8" fill="#0f0f0f">
<text x="78.7" y="35.5">GPIO[66]</text>
<text x="78.7" y="33">MMC1.DAT[2]</text>
<text x="78.7" y="30.5">MMC1.DAT[6]</text>
<text x="118" y="33">MMC1.DAT[3]</text>
<text x="118" y="30.5">MMC1.DAT[7]</text>
<text x="122" y="35.5">GPIO[67]</text>
<text x="16.5" y="40.6">GPIO[30]</text>
<text x="16.5" y="38.1">PWR_BUT</text>
<text x="55.5" y="38.1">~{SYS_RESET}</text>
<text x="59.7" y="40.6">GPIO[60]</text>
<text x="78.7" y="40.6">GPIO[45]</text>
<text x="78.7" y="38.1">GPIO[69]</text>
<text x="122" y="40.6">GPIO[44]</text>
<text x="122" y="38.1">GPIO[68]</text>
<text x="157.5" y="40.6">+7.4V</text>
<text x="16.5" y="43.2">GPIO[31]</text>
<text x="16.5" y="45.7">GPIO[48]</text>
<text x="59.7" y="45.7">GPIO[51]</text>
<text x="59.7" y="43.2">GPIO[40]</text>
<text x="78.7" y="43.2">GPIO[23]</text>
<text x="78.7" y="45.7">GPIO[47]</text>
<text x="122" y="45.7">GPIO[46]</text>
<text x="122" y="43.2">GPIO[26]</text>
<text x="162.6" y="43.2">+3.3V</text>
<text x="16.5" y="48.2">GPIO[4]</text>
<text x="16.5" y="50.8">I2C2.SCL</text>
<text x="16.5" y="53.3">GPIO[3]</text>
<text x="59.3" y="50.8">I2C2.SDA</text>
<text x="60.7" y="48.2">GPIO[5]</text>
<text x="60.7" y="53.3">GPIO[2]</text>
<text x="78.7" y="48.2">GPIO[27]</text>
<text x="78.7" y="53.3">MMC1.CLK</text>
<text x="78.7" y="50.8">GPIO[22]</text>
<text x="118" y="53.3">MMC1.DAT[5]</text>
<text x="119.8" y="50.8">MMC1.CMD</text>
<text x="122" y="48.2">GPIO[65]</text>
<text x="16.5" y="58.4">GPIO[117]</text>
<text x="16.5" y="55.9">GPIO[49]</text>
<text x="59.7" y="55.9">GPIO[15]</text>
<text x="59.7" y="58.4">GPIO[14]</text>
<text x="78.7" y="58.4">MMC1.DAT[0]</text>
<text x="78.7" y="55.9">MMC1.DAT[4]</text>
<text x="118" y="55.9">MMC1.DAT[1]</text>
<text x="122" y="58.4">GPIO[61]</text>
<text x="176.5" y="55.9">GPIO[47]</text>
<text x="176.5" y="58.4">GPIO[27]</text>
<text x="16.5" y="60.9">GPIO_115</text>
<text x="16.5" y="63.5">SPI1.D0</text>
<text x="59" y="63.5">GPIO_112</text>
<text x="59.5" y="60.9">SPI1.CS0</text>
<text x="78.7" y="63.5">LCD.HSYNC</text>
<text x="78.7" y="60.9">LCD.VSYNC</text>
<text x="115.5" y="63.5">LCD.AC_BIAS_E</text>
<text x="120.6" y="60.9">LCD.PCLK</text>
<text x="16.5" y="68.6">AIN4</text>
<text x="16.5" y="66">SPI1.SCLK</text>
<text x="16.5" y="71.1">AIN6</text>
<text x="63.3" y="71.1">AIN5</text>
<text x="78.7" y="66">LCD.DATA[14]</text>
<text x="78.7" y="68.6">LCD.DATA[13]</text>
<text x="78.7" y="71.1">LCD.DATA[8]</text>
<text x="117.4" y="68.6">LCD.DATA[11]</text>
<text x="117.4" y="66">LCD.DATA[15]</text>
<text x="117.4" y="71.1">LCD.DATA[10]</text>
<text x="176.5" y="66">GPIO[65]</text>
<text x="176.5" y="68.6">GPIO[61]</text>
<text x="16.5" y="73.6">AIN2</text>
<text x="16.5" y="76.2">AIN0</text>
<text x="63.3" y="73.6">AIN3</text>
<text x="63.3" y="76.2">AIN1</text>
<text x="78.7" y="73.6">LCD.DATA[6]</text>
<text x="78.7" y="76.2">LCD.DATA[4]</text>
<text x="118.3" y="73.6">LCD.DATA[9]</text>
<text x="118.3" y="76.2">LCD.DATA[7]</text>
<text x="16.5" y="78.7">GPIO[20]</text>
<text x="60.7" y="78.7">GPIO[7]</text>
<text x="78.7" y="78.7">LCD.DATA[2]</text>
<text x="78.7" y="81.3">LCD.DATA[0]</text>
<text x="118.3" y="78.7">LCD.DATA[5]</text>
<text x="118.3" y="83.8">LCD.DATA[1]</text>
<text x="118.3" y="81.3">LCD.DATA[3]</text>
<text x="54.6" y="106.7">+7.4V</text>
<text x="161.3" y="109.2">GPIO[23]</text>
<text x="174" y="111.7">+7.4V</text>
<text x="55.9" y="128.2">+3.3V</text>
<text x="53.3" y="140.9">I2C2.SCL</text>
<text x="53.3" y="143.5">I2C2.SDA</text>
<text x="53.3" y="146">GPIO[117]</text>
<text x="53.3" y="148.6">GPIO_112</text>
</g>
</svg>
